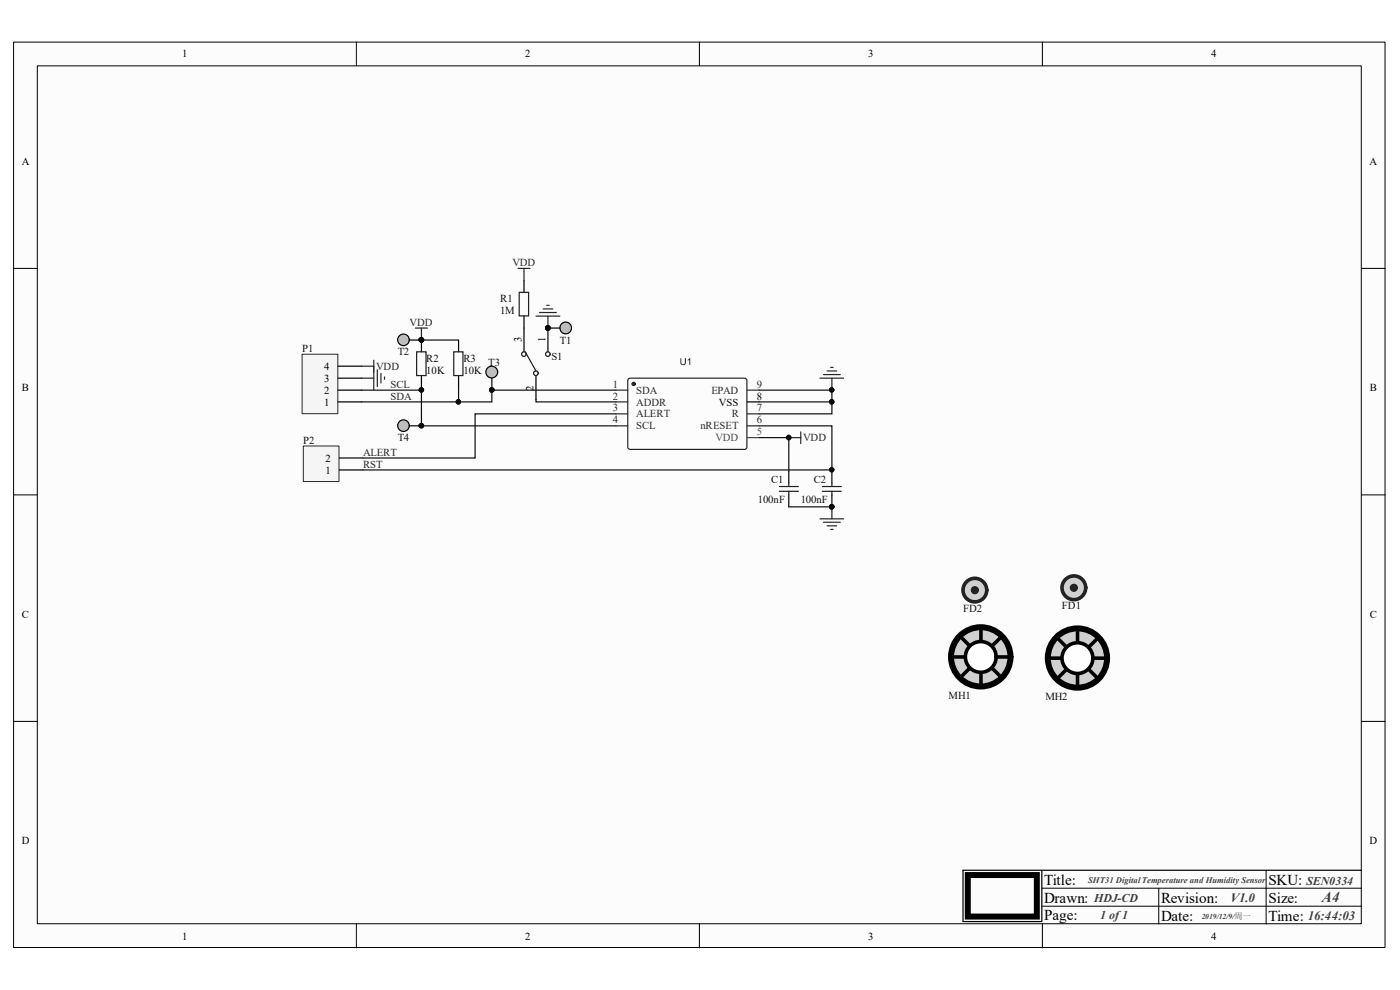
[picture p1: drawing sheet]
<svg xmlns="http://www.w3.org/2000/svg" width="297mm" height="210mm" viewBox="0 0 297 210" stroke-linecap="round" stroke-linejoin="round" font-family="sans-serif">
<path d="M2.9 8.9h290.9v192.1h-290.9z" fill="#fcfcfc"/>
<path d="M2.9 8.9h290.9v192.1h-290.9z" fill="none" stroke="#000" stroke-width=".21"/>
<path d="M7.9 14h280.9v182h-280.9z" fill="#fcfcfc"/>
<g fill="none" stroke="#000" stroke-width=".21">
<path d="M7.9 14h280.9v182h-280.9zM75.6 8.9v5.1M148.4 8.9v5.1M221.1 8.9v5.1M2.9 56.9h5M288.8 56.9h5.1M2.9 105h5M288.8 105h5.1M2.9 153h5M288.8 153h5.1M75.6 196v5.1M148.4 196v5.1"/>
<path d="M221 192.2h67.8M221 188.4h67.8M221.1 196v5.1M245.8 188.4v7.6M268.6 184.6v11.4"/>
</g>
<path d="M176.5 99.9v2.5M176.5 105v2.5M221 184.6v10.9h-16.7v-10.9h84.5" fill="none" stroke="#000" stroke-width=".25"/>
<path d="M205.3 185.6h14.7v8.8h-14.7z" fill="none" stroke="#000" stroke-width="1.3"/>
<circle cx="176.4" cy="107.5" r=".48" fill="#0e0e0e"/>
<circle cx="176.4" cy="107.5" r=".48" fill="none" stroke="#0e0e0e" stroke-width=".21"/>
<path d="M174.5 104.2h4M174.5 103.2h4M176.5 102.4v.8M176.5 104.2v.8" fill="none" stroke="#1c1c1c" stroke-width=".25"/>
<circle cx="176.4" cy="107.5" r=".48" fill="#0e0e0e"/>
<circle cx="176.4" cy="107.5" r=".48" fill="none" stroke="#0e0e0e" stroke-width=".21"/>
<path d="M89.4 72.1v2.5M89.4 79.7v2.6M97.3 72.1v2.5M97.3 79.7v2.6" fill="none" stroke="#000" stroke-width=".25"/>
<path d="M96.3 74.6h1.9v5.1h-1.9z" fill="none" stroke="#1c1c1c" stroke-width=".25"/>
<circle cx="89.4" cy="72.1" r=".48" fill="#0e0e0e"/>
<circle cx="89.4" cy="72.1" r=".48" fill="none" stroke="#0e0e0e" stroke-width=".21"/>
<path d="M88.4 74.6h2v5.1h-2z" fill="none" stroke="#1c1c1c" stroke-width=".25"/>
<circle cx="89.4" cy="72.1" r=".48" fill="#0e0e0e"/>
<circle cx="89.4" cy="72.1" r=".48" fill="none" stroke="#0e0e0e" stroke-width=".21"/>
<path d="M88.1 69.6h2.6M89.4 69.6v2.5" fill="none" stroke="#262626" stroke-width=".25"/>
<circle cx="89.4" cy="72.1" r=".48" fill="#0e0e0e"/>
<circle cx="89.4" cy="72.1" r=".48" fill="none" stroke="#0e0e0e" stroke-width=".21"/>
<path d="M133.3 80.5l.4-.3 24.5 .1 .3 .4-.1 14.4-.5 .2h-24.5l-.2-.5z" fill="none" stroke="#292929" stroke-width=".25"/>
<circle cx="134.4" cy="81.4" r=".35" fill="#292929"/>
<g fill="none" stroke="#292929" stroke-width=".25">
<path d="M130.7 82.8h2.5M130.7 85.3h2.5M130.7 87.8h2.5M130.7 90.3h2.5M158.5 82.8h2.5M158.5 87.8h2.5M158.5 90.3h2.5"/>
<circle cx="134.4" cy="81.4" r=".35"/>
</g>
<path d="M158.5 92.8h2.5" fill="none" stroke="#4c4c4c" stroke-width=".25"/>
<path d="M158.5 85.3h2.5" fill="none" stroke="#000" stroke-width=".25"/>
<g fill="#0e0e0e">
<path d="M144.4 76h.1v.8a.39 .39 0 0 0 .4 .5 .39 .39 0 0 0 .4-.5v-.8h.2v.8a.58 .58 0 0 1-.6 .7 .58 .58 0 0 1-.5-.7z"/>
<path d="M145.9 76.4l.5-.4v1.4h-.1v-1.1l-.4 .2z"/>
</g>
<path d="M89.4 82.3v.5h-12.6" fill="none" stroke="#0e0e0e" stroke-width=".25"/>
<circle cx="89.4" cy="82.7" r=".48" fill="#0e0e0e"/>
<circle cx="89.4" cy="82.7" r=".48" fill="none" stroke="#0e0e0e" stroke-width=".21"/>
<path d="M97.3 82.3v3h-20.5" fill="none" stroke="#0e0e0e" stroke-width=".25"/>
<circle cx="97.2" cy="85.2" r=".48" fill="#0e0e0e"/>
<circle cx="97.2" cy="85.2" r=".48" fill="none" stroke="#0e0e0e" stroke-width=".21"/>
<path d="M174.7 79.5h3.6M175.5 78.7h2M176.2 77.9h.5M173.9 80.2h5.1M176.5 80.2v2.6" fill="none" stroke="#262626" stroke-width=".25"/>
<circle cx="176.4" cy="82.7" r=".46" fill="#0e0e0e"/>
<circle cx="176.4" cy="82.7" r=".46" fill="none" stroke="#0e0e0e" stroke-width=".21"/>
<path d="M173.9 110.1h5.1M174.7 110.8h3.6M175.5 111.5h2M176.2 112.3h.5M176.5 107.5v2.6" fill="none" stroke="#262626" stroke-width=".25"/>
<circle cx="176.4" cy="107.5" r=".48" fill="#0e0e0e"/>
<circle cx="176.4" cy="107.5" r=".48" fill="none" stroke="#0e0e0e" stroke-width=".21"/>
<path d="M167.3 99.9v2.5M167.3 105v2.5" fill="none" stroke="#000" stroke-width=".25"/>
<path d="M165.4 104.2h4M165.4 103.2h4M167.3 102.4v.8M167.3 104.2v.8" fill="none" stroke="#1c1c1c" stroke-width=".25"/>
<path d="M167.3 107.5h9.2" fill="none" stroke="#0e0e0e" stroke-width=".25"/>
<circle cx="176.4" cy="107.5" r=".48" fill="#0e0e0e"/>
<circle cx="176.4" cy="107.5" r=".48" fill="none" stroke="#0e0e0e" stroke-width=".21"/>
<path d="M167.3 92.8h2.6M169.9 91.6v2.5" fill="none" stroke="#262626" stroke-width=".25"/>
<circle cx="167.3" cy="92.8" r=".48" fill="#0e0e0e"/>
<circle cx="167.3" cy="92.8" r=".48" fill="none" stroke="#0e0e0e" stroke-width=".21"/>
<circle cx="206.8" cy="125.2" r="2.51" fill="#d0d0d0"/>
<circle cx="206.8" cy="125.2" r="2.51" fill="none" stroke="#1e1e1e" stroke-width=".76"/>
<circle cx="206.8" cy="125.2" r=".74" fill="#1e1e1e"/>
<circle cx="206.8" cy="125.2" r=".74" fill="none" stroke="#1e1e1e" stroke-width=".25"/>
<circle cx="228.6" cy="139.6" r="6.3" fill="#d0d0d0"/>
<circle cx="228.6" cy="139.6" r="6.3" fill="none" stroke="#000" stroke-width="1.3"/>
<path d="M222.5 139.6h12.2M224.3 135.3l8.6 8.6M228.6 133.6v12.1M232.9 135.3l-8.6 8.6" fill="none" stroke="#000" stroke-width=".76"/>
<circle cx="228.6" cy="139.6" r="3.3" fill="#fefefe"/>
<circle cx="228.6" cy="139.6" r="3.3" fill="none" stroke="#000" stroke-width=".76"/>
<circle cx="227.8" cy="124.7" r="2.51" fill="#d0d0d0"/>
<circle cx="227.8" cy="124.7" r="2.51" fill="none" stroke="#1e1e1e" stroke-width=".76"/>
<circle cx="227.8" cy="124.7" r=".74" fill="#1e1e1e"/>
<circle cx="227.8" cy="124.7" r=".74" fill="none" stroke="#1e1e1e" stroke-width=".25"/>
<circle cx="208.1" cy="139.3" r="6.3" fill="#d0d0d0"/>
<circle cx="208.1" cy="139.3" r="6.3" fill="none" stroke="#000" stroke-width="1.3"/>
<path d="M202 139.4h12.2M203.8 135.1l8.6 8.6M208.1 133.3v12.2M212.4 135.1l-8.6 8.6" fill="none" stroke="#000" stroke-width=".76"/>
<circle cx="208.1" cy="139.4" r="3.3" fill="#fefefe"/>
<circle cx="208.1" cy="139.4" r="3.3" fill="none" stroke="#000" stroke-width=".76"/>
<path d="M76.8 77.7h2.5M79.3 76.4v2.6" fill="none" stroke="#262626" stroke-width=".25"/>
<path d="M161 82.8h15.5v2.5h-15.5" fill="none" stroke="#0e0e0e" stroke-width=".25"/>
<circle cx="176.4" cy="85.2" r=".48" fill="#0e0e0e"/>
<circle cx="176.4" cy="85.2" r=".48" fill="none" stroke="#0e0e0e" stroke-width=".21"/>
<circle cx="176.4" cy="82.7" r=".46" fill="#0e0e0e"/>
<circle cx="176.4" cy="82.7" r=".46" fill="none" stroke="#0e0e0e" stroke-width=".21"/>
<path d="M161 92.8h6.3v7.1" fill="none" stroke="#0e0e0e" stroke-width=".25"/>
<circle cx="167.3" cy="92.8" r=".48" fill="#0e0e0e"/>
<circle cx="167.3" cy="92.8" r=".48" fill="none" stroke="#0e0e0e" stroke-width=".21"/>
<path d="M79.3 77.7v5.1M80.1 78.4v3.6M80.8 79.2v2M81.6 80v.5M76.8 80.2h2.5" fill="none" stroke="#262626" stroke-width=".25"/>
<path d="M111.2 59.5v2.5M111.2 67.1v2.5" fill="none" stroke="#000" stroke-width=".25"/>
<path d="M110.2 62h1.9v5h-1.9z" fill="none" stroke="#1c1c1c" stroke-width=".25"/>
<path d="M113.7 84.8v.5h17M176.5 85.3v2.5h-15.5" fill="none" stroke="#0e0e0e" stroke-width=".25"/>
<circle cx="176.4" cy="85.2" r=".48" fill="#0e0e0e"/>
<circle cx="176.4" cy="85.2" r=".48" fill="none" stroke="#0e0e0e" stroke-width=".21"/>
<path d="M113.7 67.1h5.1M114.5 66.3h3.5M115.2 65.5h2.1M116 64.8h.5M116.2 67.1v2.5" fill="none" stroke="#262626" stroke-width=".25"/>
<circle cx="116.2" cy="69.6" r=".49" fill="#0e0e0e"/>
<circle cx="116.2" cy="69.6" r=".49" fill="none" stroke="#0e0e0e" stroke-width=".21"/>
<path d="M64.1 75.1h7.6v12.7h-7.6z" fill="#f5f5f5"/>
<path d="M64.1 75.1h7.6v12.7h-7.6z" fill="none" stroke="#262626" stroke-width=".21"/>
<path d="M71.7 77.7h5.1M71.7 85.3h5.1M71.7 82.8h5.1M71.7 80.2h5.1" fill="none" stroke="#000" stroke-width=".25"/>
<path d="M64.3 94.6h7.6v7.6h-7.6z" fill="#f5f5f5"/>
<path d="M64.3 94.6h7.6v7.6h-7.6z" fill="none" stroke="#262626" stroke-width=".21"/>
<path d="M111.2 69.6v5M113.7 79.7v5.1M116.2 69.6v5M72 99.7h5M72 97.2h5" fill="none" stroke="#000" stroke-width=".25"/>
<path d="M130.7 87.8h-29.9v9.4h-23.8" fill="none" stroke="#0e0e0e" stroke-width=".25"/>
<path d="M111.4 74.6l2.3 4.1" fill="none" stroke="#1c1c1c" stroke-width=".25"/>
<circle cx="116.2" cy="69.6" r=".49" fill="#0e0e0e"/>
<circle cx="116.2" cy="69.6" r=".49" fill="none" stroke="#0e0e0e" stroke-width=".21"/>
<g fill="none" stroke="#1c1c1c" stroke-width=".25">
<circle cx="111.1" cy="75.1" r=".49"/>
<circle cx="113.7" cy="79.2" r=".49"/>
<circle cx="116.2" cy="75.1" r=".49"/>
</g>
<circle cx="116.2" cy="69.6" r=".49" fill="#0e0e0e"/>
<circle cx="116.2" cy="69.6" r=".49" fill="none" stroke="#0e0e0e" stroke-width=".21"/>
<path d="M109.9 56.9h2.5M111.2 56.9v2.6" fill="none" stroke="#262626" stroke-width=".25"/>
<path d="M89.4 72.1h7.9" fill="none" stroke="#0e0e0e" stroke-width=".25"/>
<circle cx="89.4" cy="72.1" r=".48" fill="#0e0e0e"/>
<circle cx="89.4" cy="72.1" r=".48" fill="none" stroke="#0e0e0e" stroke-width=".21"/>
<path d="M130.7 82.8h-26.3v2.5h-7.1" fill="none" stroke="#0e0e0e" stroke-width=".25"/>
<circle cx="97.2" cy="85.2" r=".48" fill="#0e0e0e"/>
<circle cx="97.2" cy="85.2" r=".48" fill="none" stroke="#0e0e0e" stroke-width=".21"/>
<circle cx="104.3" cy="82.7" r=".48" fill="#0e0e0e"/>
<circle cx="104.3" cy="82.7" r=".48" fill="none" stroke="#0e0e0e" stroke-width=".21"/>
<path d="M89.4 82.8v7.5h41.3" fill="none" stroke="#0e0e0e" stroke-width=".25"/>
<circle cx="89.4" cy="82.7" r=".48" fill="#0e0e0e"/>
<circle cx="89.4" cy="82.7" r=".48" fill="none" stroke="#0e0e0e" stroke-width=".21"/>
<circle cx="89.4" cy="90.3" r=".48" fill="#0e0e0e"/>
<circle cx="89.4" cy="90.3" r=".48" fill="none" stroke="#0e0e0e" stroke-width=".21"/>
<path d="M161 90.3h15.5v9.4" fill="none" stroke="#0e0e0e" stroke-width=".25"/>
<circle cx="176.4" cy="99.7" r=".46" fill="#0e0e0e"/>
<circle cx="176.4" cy="99.7" r=".46" fill="none" stroke="#0e0e0e" stroke-width=".21"/>
<path d="M77 99.7h99.5v.2" fill="none" stroke="#0e0e0e" stroke-width=".25"/>
<circle cx="176.4" cy="99.7" r=".46" fill="#0e0e0e"/>
<circle cx="176.4" cy="99.7" r=".46" fill="none" stroke="#0e0e0e" stroke-width=".21"/>
<circle cx="104.3" cy="78.9" r="1.25" fill="#c0c0c0"/>
<g fill="none" stroke="#000" stroke-width=".25">
<path d="M104.4 80.2v2.6"/>
<circle cx="104.3" cy="78.9" r="1.25"/>
</g>
<circle cx="104.3" cy="82.7" r=".48" fill="#0e0e0e"/>
<circle cx="104.3" cy="82.7" r=".48" fill="none" stroke="#0e0e0e" stroke-width=".21"/>
<circle cx="104.3" cy="82.7" r=".48" fill="#0e0e0e"/>
<circle cx="104.3" cy="82.7" r=".48" fill="none" stroke="#0e0e0e" stroke-width=".21"/>
<circle cx="85.6" cy="90.3" r="1.23" fill="#c0c0c0"/>
<g fill="none" stroke="#000" stroke-width=".25">
<path d="M86.9 90.3h2.5"/>
<circle cx="85.6" cy="90.3" r="1.23"/>
</g>
<circle cx="89.4" cy="90.3" r=".48" fill="#0e0e0e"/>
<circle cx="89.4" cy="90.3" r=".48" fill="none" stroke="#0e0e0e" stroke-width=".21"/>
<circle cx="89.4" cy="90.3" r=".48" fill="#0e0e0e"/>
<circle cx="89.4" cy="90.3" r=".48" fill="none" stroke="#0e0e0e" stroke-width=".21"/>
<circle cx="85.6" cy="72.1" r="1.23" fill="#c0c0c0"/>
<g fill="none" stroke="#000" stroke-width=".25">
<path d="M86.9 72.1h2.5"/>
<circle cx="85.6" cy="72.1" r="1.23"/>
</g>
<circle cx="89.4" cy="72.1" r=".48" fill="#0e0e0e"/>
<circle cx="89.4" cy="72.1" r=".48" fill="none" stroke="#0e0e0e" stroke-width=".21"/>
<circle cx="89.4" cy="72.1" r=".48" fill="#0e0e0e"/>
<circle cx="89.4" cy="72.1" r=".48" fill="none" stroke="#0e0e0e" stroke-width=".21"/>
<circle cx="120" cy="69.6" r="1.24" fill="#c0c0c0"/>
<g fill="none" stroke="#000" stroke-width=".25">
<path d="M116.2 69.6h2.6"/>
<circle cx="120" cy="69.6" r="1.24"/>
</g>
<circle cx="116.2" cy="69.6" r=".49" fill="#0e0e0e"/>
<circle cx="116.2" cy="69.6" r=".49" fill="none" stroke="#0e0e0e" stroke-width=".21"/>
<circle cx="116.2" cy="69.6" r=".49" fill="#0e0e0e"/>
<circle cx="116.2" cy="69.6" r=".49" fill="none" stroke="#0e0e0e" stroke-width=".21"/>
<g font-size="3.2">
<text x="221.5" y="187.7">Title:</text>
<text x="221.5" y="191.5">Drawn:</text>
<text x="246.3" y="191.5">Revision:</text>
<text x="269.1" y="187.7">SKU:</text>
<text x="269.1" y="191.5">Size:</text>
<text x="221.5" y="195.1">Page:</text>
<text x="246.3" y="195.3">Date:</text>
<text x="269.1" y="195.3">Time:</text>
</g>
<text font-size="3.2" fill="#3d3d3d" x="280.5" y="191.3">A4</text>
<g font-size="2.7" fill="#3d3d3d">
<text x="261" y="191.4">V1.0</text>
<text x="277.5" y="195.1">16:44:03</text>
</g>
<g font-size="2.5" fill="#3d3d3d">
<text x="232.2" y="191.4">HDJ-CD</text>
<text x="277.2" y="187.7">SEN0334</text>
<text x="233.4" y="195">1 of 1</text>
</g>
<g font-size="2.3">
<text x="38.7" y="12.2">1</text>
<text x="111.4" y="12.2">2</text>
<text x="184.2" y="12.2">3</text>
<text x="256.9" y="12.2">4</text>
<text x="4.6" y="35">A</text>
<text x="290.5" y="35">A</text>
<text x="110.7" y="72.6" transform="rotate(-90 110.7 72.6)">3</text>
<text x="115.7" y="72.6" transform="rotate(-90 115.7 72.6)">1</text>
<text x="4.7" y="83">B</text>
<text x="68.8" y="83.5">2</text>
<text x="68.8" y="81">3</text>
<text x="68.8" y="78.5">4</text>
<text x="113.2" y="82.9" transform="rotate(-90 113.2 82.9)">2</text>
<text x="290.6" y="83">B</text>
<text x="68.8" y="86.1">1</text>
<text x="152.5" y="86.1">VSS</text>
<text x="160.5" y="84.8">8</text>
<text x="69" y="100.5">1</text>
<text x="69" y="97.9">2</text>
<text x="4.7" y="131.1">C</text>
<text x="290.6" y="131.1">C</text>
<text x="4.6" y="179.1">D</text>
<text x="290.5" y="179.1">D</text>
<text x="38.7" y="199.3">1</text>
<text x="111.4" y="199.3">2</text>
<text x="184.2" y="199.3">3</text>
<text x="256.9" y="199.3">4</text>
</g>
<g font-size="2.3" fill="#262626">
<text x="108.7" y="56.5">VDD</text>
<text x="86.9" y="69.1">VDD</text>
<text x="79.8" y="78.5">VDD</text>
<text x="82.8" y="82.3">SCL</text>
<text x="82.8" y="84.8">SDA</text>
<text x="170.4" y="93.6">VDD</text>
<text x="77" y="96.6">ALERT</text>
<text x="77" y="99.2">RST</text>
</g>
<g font-size="2.3" fill="#0e0e0e">
<text x="106.1" y="64.1">R1</text>
<text x="106.1" y="66.6">1M</text>
<text x="64.1" y="74.6">P1</text>
<text x="84.4" y="75.4">T2</text>
<text x="90.4" y="76.7">R2</text>
<text x="98.3" y="76.7">R3</text>
<text x="103.6" y="77.7">T3</text>
<text x="117" y="76.5">S1</text>
<text x="118.7" y="72.9">T1</text>
<text x="90.4" y="79.2">10K</text>
<text x="98.3" y="79.2">10K</text>
<text x="64.3" y="94.1">P2</text>
<text x="84.4" y="93.6">T4</text>
<text x="160.8" y="106.8">100nF</text>
<text x="163.6" y="102.5">C1</text>
<text x="169.9" y="106.8">100nF</text>
<text x="172.7" y="102.5">C2</text>
<text x="204.3" y="129.8">FD2</text>
<text x="225.3" y="129.3">FD1</text>
<text x="201.3" y="148.2">MH1</text>
<text x="221.8" y="148.5">MH2</text>
</g>
<g font-size="2.3" fill="#292929">
<text x="130" y="82.3">1</text>
<text x="135" y="83.5">SDA</text>
<text x="151" y="83.5">EPAD</text>
<text x="160.5" y="82.3">9</text>
<text x="130" y="84.8">2</text>
<text x="130" y="87.3">3</text>
<text x="130" y="89.8">4</text>
<text x="135" y="86.1">ADDR</text>
<text x="135" y="88.6">ALERT</text>
<text x="155.2" y="88.6">R</text>
<text x="160.5" y="89.8">6</text>
<text x="160.5" y="87.3">7</text>
<text x="135" y="91.1">SCL</text>
<text x="148.6" y="91.1">nRESET</text>
</g>
<g font-size="2.3" fill="#4c4c4c">
<text x="151.8" y="93.6">VDD</text>
<text x="160.5" y="92.4">5</text>
</g>
<text font-size="1.8" fill="#3d3d3d" x="230.9" y="187.3">SHT31 Digital Temperature and Humidity Sensor</text>
<text font-size="1.6" fill="#3d3d3d" x="254.9" y="194.9">2019/12/9/周一</text>
</svg>
